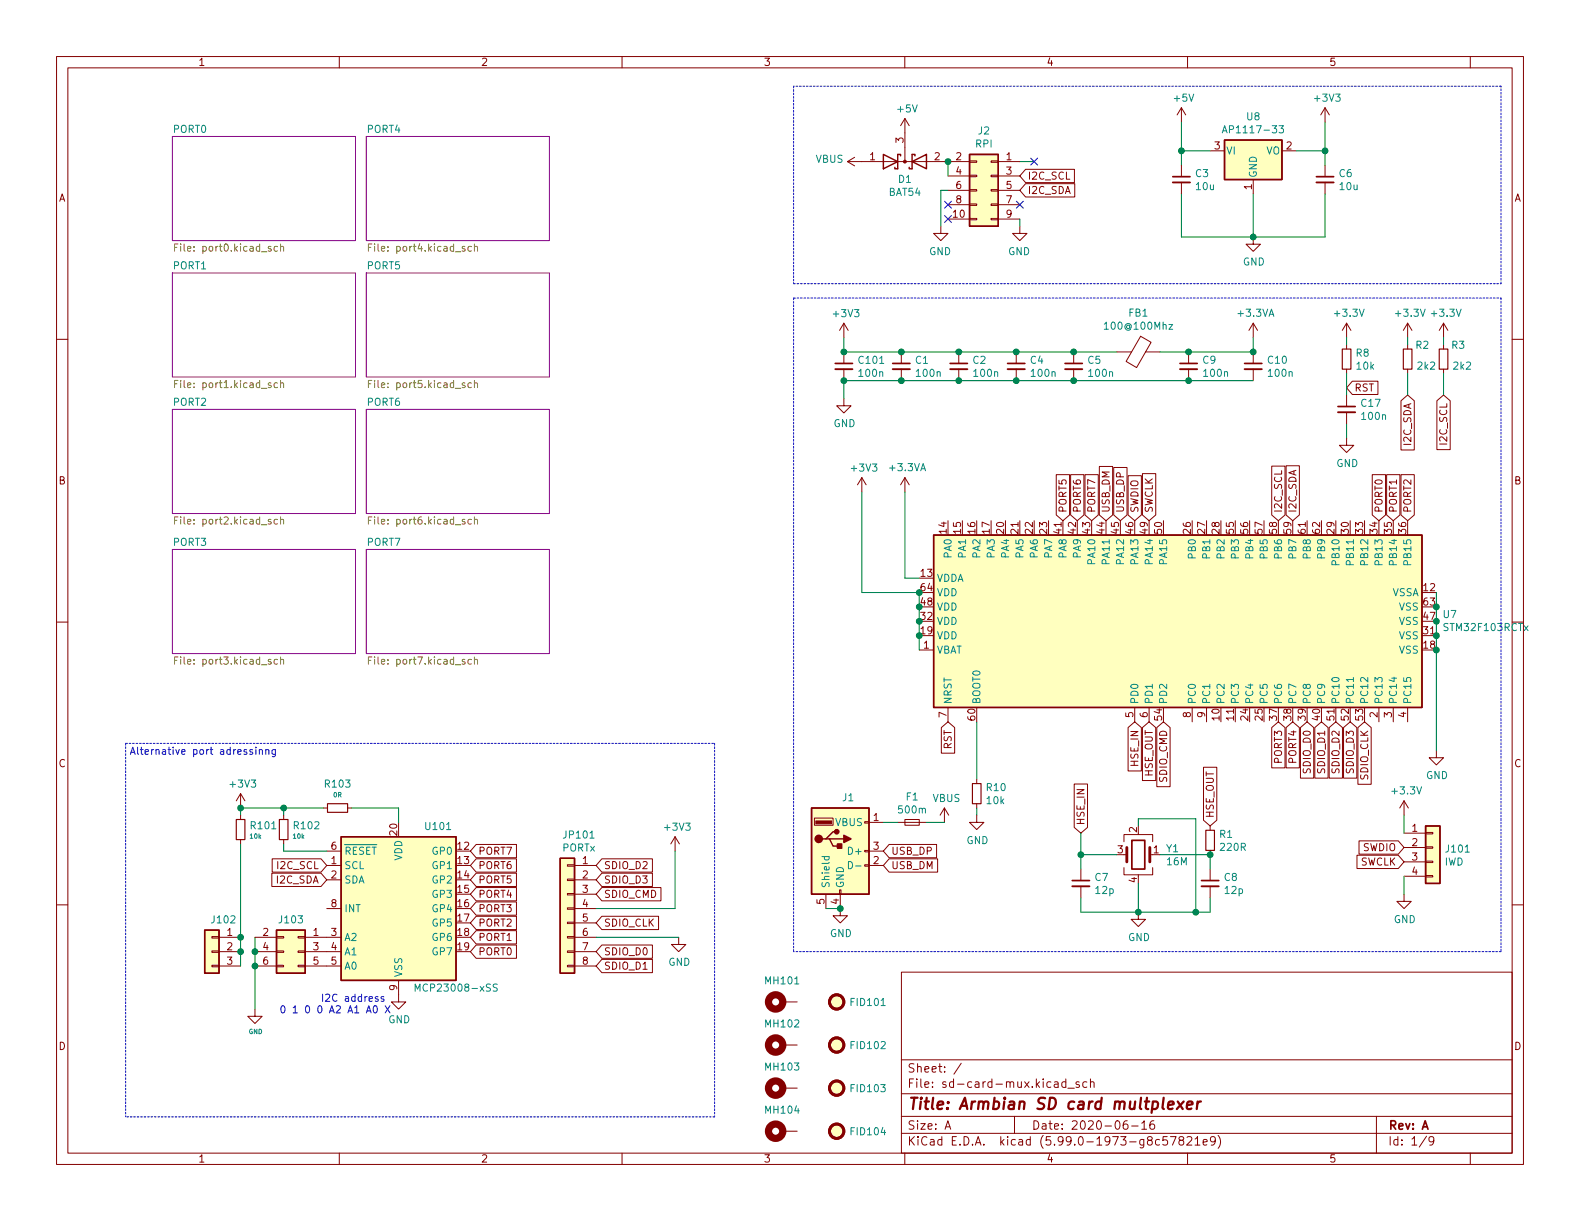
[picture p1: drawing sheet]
<svg xmlns="http://www.w3.org/2000/svg" width="279mm" height="216mm" viewBox="0 0 279 216" stroke-linecap="round" stroke-linejoin="round" font-family="sans-serif">
<g fill="none" stroke="#840000" stroke-width=".18">
<path d="M10 10h259.4v195.9h-259.4zM12 12h255.4v191.9h-255.4zM60 10v2M110 10v2M160 10v2M208.9 19.1l-.7 1.2M208.9 19.1v2.5M208.9 19.1l.8 1.2M210 10v2M234.3 19.1l-.7 1.2M234.3 19.1v2.5M234.3 19.1l.8 1.2"/>
<path d="M260 10v2M149.9 28.6h21.5M149.9 28.6l1.2 .7M151.1 27.8l-1.2 .8M160 21v7.6M160 21l-.7 1.2M160 21l.8 1.2M167.6 38.7h3.8M167.6 31.1h3.8M167.6 33.7h3.8M167.6 36.2h3.8M171.4 38.6h1.3v.3h-1.3z"/>
<path d="M171.4 36.1h1.3v.2h-1.3zM171.4 31h1.3v.2h-1.3zM171.4 28.4h1.3v.3h-1.3zM171.4 33.5h1.3v.3h-1.3zM175.3 38.6h1.2v.3h-1.2zM175.3 36.1h1.2v.2h-1.2zM175.3 31h1.2v.2h-1.2zM175.3 28.4h1.2v.3h-1.2zM175.3 33.5h1.2v.3h-1.2zM176.5 28.6h3.8M176.5 38.7h3.8M176.5 31.1h3.8"/>
<path d="M176.5 33.7h3.8M176.5 36.2h3.8M181.4 32.5h8.7v2.3h-8.7l-1.1-1.1zM181.4 29.9h8.6v2.4h-8.6l-1.1-1.2zM208.9 29.2v2M208.9 32.3v2M214 26.7h2.5M221.6 31.8v2.5M226.7 26.7h2.5M234.3 29.2v2M234.3 32.3v2M10 60h2"/>
<path d="M149.2 57.2v2.5M149.2 57.2l-.7 1.2M149.2 57.2l.8 1.2M166.4 40v1.3h-1.3l1.3 1.2 1.2-1.2h-1.2M180.3 40v1.3h-1.2l1.2 1.2 1.3-1.2h-1.3M201.7 59.5l1.9 1-2.6 4.5-1.9-1.1zM221.6 41.9v1.3h1.3l-1.3 1.3-1.3-1.3h1.3M221.6 57.2l-.7 1.2M221.6 57.2v2.5M221.6 57.2l.8 1.2M238.1 57.2l-.7 1.2M238.1 57.2v2.5"/>
<path d="M238.1 57.2l.8 1.2M248.9 57.2l-.7 1.2M248.9 57.2v2.5M248.9 57.2l.8 1.2M255.3 57.2l-.8 1.2M255.3 57.2v2.5M255.3 57.2l.7 1.2M267.4 60h2M149.2 70.5v1.3h1.3l-1.3 1.2-1.2-1.2h1.2M149.2 62.2v2.1M149.2 65.3v2M159.4 62.2v2.1"/>
<path d="M159.4 65.3v2M169.5 62.2v2.1M169.5 65.3v2M179.7 62.2v2.1M179.7 65.3v2M189.9 62.2v2.1M189.9 65.3v2M197.5 62.2h2.6M202.6 62.2h2.5M210.2 62.2v2.1M210.2 65.3v2M221.6 62.2v2.1"/>
<path d="M221.6 65.3v2M238.1 77.5v1.2h1.3l-1.3 1.3-1.2-1.3h1.2M238.1 61v.7M238.1 65.3v.7M238.1 69.9v2M238.1 72.9v2M239.1 67.4h4.6v2.4h-4.6l-1-1.2zM247.7 70.9l1.2-1 1.2 1v8.7h-2.4zM248.9 61v.7M248.9 65.3v.7M254.1 70.9l1.2-1 1.1 1v8.6h-2.3zM255.3 61v.7"/>
<path d="M255.3 65.3v.7M152.4 84.5l-.8 1.2M152.4 84.5v2.5M152.4 84.5l.8 1.2M160 84.5l-.7 1.2M160 84.5v2.5M160 84.5l.8 1.2M180.3 92.1v2.5M186.8 83.9h2.3v7.2l-1.1 1-1.2-1zM188 92.1v2.5M189.3 83.9h2.4v7.2l-1.2 1-1.2-1zM191.9 83.9h2.3v7.2l-1.2 1-1.1-1z"/>
<path d="M194.4 82.5h2.4v8.6l-1.2 1-1.2-1zM196.9 82.7h2.4v8.4l-1.2 1-1.2-1zM199.5 84.1h2.3v7l-1.1 1-1.2-1zM202 83.8h2.4v7.3l-1.2 1-1.2-1zM224.9 82.4h2.3v8.7l-1.1 1-1.2-1zM227.4 82.4h2.4v8.7l-1.2 1-1.2-1zM231.1 92.1v2.5M242.7 83.9h2.3v7.2l-1.2 1-1.1-1zM245.2 83.9h2.4v7.2l-1.2 1-1.2-1zM247.7 83.9h2.4v7.2l-1.2 1-1.2-1zM10 110h2M162.6 114.9h2.5"/>
<path d="M251.5 112.4h2.5M166.5 128.7l1.1-1.1 1.2 1.1v4.5h-2.3zM167.6 125.1v2.5M172.7 137.8v.8M190 138.6h2.3v7.7l-1.2 1-1.1-1zM199.5 128.7l1.2-1.1 1.1 1.1v7.6h-2.3zM200.7 125.1v2.5M202 128.7l1.2-1.1 1.2 1.1v9.3h-2.4zM203.2 125.1v2.5M204.6 128.7l1.1-1.1 1.2 1.1v10.4h-2.3zM210.8 125.1v2.5M212.8 135.7h2.4v9.3l-1.2 1.1-1.2-1.1z"/>
<path d="M213.4 125.1v2.5M218.4 125.1v2.5M224.9 128.7l1.2-1.1 1.1 1.1v7.1h-2.3zM227.4 128.7l1.2-1.1 1.2 1.1v7.1h-2.4zM230 128.7l1.1-1.1 1.2 1.1v8.9h-2.3zM232.5 128.7l1.2-1.1 1.2 1.1v8.9h-2.4zM235 128.7l1.2-1.1 1.2 1.1v8.9h-2.4zM236.2 125.1v2.5M237.6 128.7l1.2-1.1 1.1 1.1v8.9h-2.3zM240.1 128.7l1.2-1.1 1.2 1.1v10h-2.4zM243.8 125.1v2.5M246.4 125.1v2.5"/>
<path d="M248.9 125.1v2.5M254 132.7v1.3h1.3l-1.3 1.3-1.3-1.3h1.3M10 160h2M42.5 140.3v2.6M42.5 144.1v.8M42.5 148.5v.7M42.5 140.3l-.7 1.3M42.5 140.3l.8 1.3M48.1 154.4h8.7l1 1.2-1 1.2h-8.7zM48.1 151.9h8.7l1 1.1-1 1.2h-8.7zM50.2 144.1v.8M50.2 148.5v.7"/>
<path d="M57.1 142.9h.8M57.8 153h2.5M57.8 155.6h2.5M57.8 150.5h2.5M61.5 142.9h.7M84.2 149.3h7.1v2.4h-7.1l-1-1.2zM84.2 151.9h7.1v2.3h-7.1l-1-1.2zM84.2 156.9h7.1v2.4h-7.1l-1-1.2zM84.2 159.5h7.1v2.3h-7.1l-1-1.1zM84.2 154.4h7.1v2.4h-7.1l-1-1.2zM100.3 158h1.3v.2h-1.3zM100.3 155.4h1.3v.3h-1.3z"/>
<path d="M100.3 152.9h1.3v.3h-1.3zM101.6 153h3.8M101.6 155.6h3.8M101.6 158.1h3.8M106.4 154.4h9v2.4h-9l-1-1.2zM106.4 151.9h9v2.3h-9l-1-1.2zM106.4 156.9h10.5v2.4h-10.5l-1-1.2zM119.4 148l-.8 1.2M119.4 148v2.5M119.4 148l.7 1.2M144 144.7h3.3v1.2h-3.3zM146 158.1v2.6"/>
<path d="M148.5 157.4h.2v.7h-.2zM148.6 158.1v3.8h1.3l-1.3 1.3-1.3-1.3h1.3M152.9 152.9h.8v.3h-.8zM152.9 150.4h.8v.2h-.8zM152.9 145.3h.8v.2h-.8zM153.7 153h2.5M153.7 150.5h2.5M153.7 145.4h2.5M157.2 151.9h8.6v2.3h-8.6l-1-1.2zM157.2 149.3h8.4v2.4h-8.4l-1-1.2zM158.7 145.4h5.1M160 144.9h2.6v1h-2.6z"/>
<path d="M167 142.9l-.8 1.2M167 142.9v2.5M167 142.9l.8 1.2M172.7 144.1v1.3h1.3l-1.3 1.3-1.3-1.3h1.3M172.7 142.1v.8M191.1 153.7v2M191.1 156.7v2.1M198.8 153.4v1.3h5v-1.3M198.8 148.8v-1.2h5v1.2M198.8 151.1h.5M203.3 151.1h.5M214 146.1v.7"/>
<path d="M214 150.4v.7M214 153.7v2M214 156.7v2.1M240 151.2h7.3l1 1.2-1 1.2h-7.3zM240.3 148.7h7l1 1.2-1 1.1h-7zM248.3 158.1v1.3h1.3l-1.3 1.3-1.3-1.3h1.3M248.3 147.3h3.8M248.3 149.9h3.8M248.3 152.4h3.8M248.3 154.9h3.8M248.3 141.6l-.8 1.3M248.3 141.6v2.5"/>
<path d="M248.3 141.6l.7 1.3M252.1 154.8h1.3v.3h-1.3zM252.1 152.3h1.3v.2h-1.3zM252.1 147.2h1.3v.2h-1.3zM252.1 149.7h1.3v.3h-1.3zM267.4 160h2M37.5 170.7h1.2v.2h-1.2zM37.5 168.1h1.2v.3h-1.2zM37.5 165.6h1.2v.3h-1.2zM38.7 165.7h3.8M38.7 168.3h3.8M38.7 170.8h3.8"/>
<path d="M45.1 178.4v1.3h1.3l-1.3 1.3-1.3-1.3h1.3M45.1 165.7h3.8M45.1 168.3h3.8M45.1 170.8h3.8M48.9 170.7h1.3v.2h-1.3zM48.9 168.1h1.3v.3h-1.3zM48.9 165.6h1.3v.3h-1.3zM52.7 170.7h1.3v.2h-1.3zM52.7 168.1h1.3v.3h-1.3zM52.7 165.6h1.3v.3h-1.3zM54 165.7h6.3M54 168.3h6.3"/>
<path d="M54 170.8h6.3M57.8 160.7h2.5M70.5 173.4v3.8h1.3l-1.3 1.2-1.3-1.2h1.3M84.2 167.1h7.1v2.4h-7.1l-1-1.2zM84.2 162h7.1v2.4h-7.1l-1-1.2zM84.2 164.6h7.1v2.3h-7.1l-1-1.2zM100.3 165.6h1.3v.3h-1.3zM100.3 168.1h1.3v.3h-1.3zM100.3 170.7h1.3v.2h-1.3zM100.3 163.1h1.3v.2h-1.3zM100.3 160.5h1.3v.3h-1.3zM101.6 160.7h3.8"/>
<path d="M101.6 163.2h3.8M101.6 165.7h3.8M101.6 168.3h3.8M101.6 170.8h3.8M106.4 167.1h9v2.4h-9l-1-1.2zM106.4 169.6h9v2.4h-9l-1-1.2zM106.4 162h10.1v2.4h-10.1l-1-1.2zM120 165.7v1.3h1.3l-1.3 1.3-1.3-1.3h1.3M138.4 177.2h2.6M159.4 171.9h108v32h-108zM201.3 161.3v1.3h1.3l-1.3 1.2-1.3-1.2h1.3M138.4 192.4h2.6"/>
<path d="M138.4 184.8h2.6M159.4 197.4h108M159.4 193.4h108M159.4 187.4h108M167.1 199.7l.5-1.5 .5 1.5M167.3 199.2h.7M170 188l-1.3 1.9M179.4 197.4v3M186.5 191.4h.5l.1 .9M187.1 191.6l-.5 .1a.29 .29 0 0 0-.2 .3 .29 .29 0 0 0 .2 .3l.5-.1M188.5 191.4l-.5-.1-.2 .3v.4l.1 .2h.6M188.5 190.8v1.5"/>
<path d="M188.8 192.4h1.2M190.8 191.4l-.3-.1-.2 .2v.2l.5 .2v.3h-.5M192.2 191.4l-.4-.1-.3 .3v.4l.1 .2h.6M192.8 191.4l.2-.1 .4 .1 .1 .9M192.8 190.8v1.5M199.3 198.2a.59 .59 0 0 0-.7 .6v.6l.2 .2 .4 .1 .2-.2 .1-.5-.2-.2-.4-.1-.3 .3M200.1 199.1h1.2M201.9 198.6l.4-.4v1.5M201.9 199.7h.9M204 198.2a.59 .59 0 0 0-.7 .6v.6l.2 .2 .4 .1 .2-.2 .1-.5-.2-.2-.4-.1-.3 .3M243.4 197.4v6.5M60 203.9v2"/>
<path d="M110 203.9v2M138.4 200h2.6M159.4 200.4h108M160 203.9v2M205 201.5h-.4l-.3 .3v.4l.2 .2h.5M206.4 201h-.7l-.1 .7 .2-.2 .5 .1 .2 .2-.1 .5-.2 .2-.6-.2M207 201h1l-.7 1.5M208.8 201.6l-.3-.3v-.2l.3-.1h.4l.1 .3v.2l-.7 .2-.1 .2v.3l.3 .3h.2l.3-.3v-.4l-.3-.2M209.9 201.1l.6-.1 .2 .1 .1 .3-1 1.1h1M210 203.9v2M211.3 201.4l.5-.4v1.5M211.3 202.5h.9"/>
<path d="M212.8 202l.7-.2-.1-.3h-.4l-.2 .2v.7h.6M214.9 201.6l-.3 .3h-.3l-.3-.3 .2-.6h.4l.2 .1a.99 .99 0 0 1-.3 1.4h-.3M215.4 200.8a1.72 1.72 0 0 1 0 2.2M252.3 200.9l-1.3 1.9M253.5 201.6l-.2 .3-.5-.1-.1-.2 .1-.6h.5l.2 .1a.99 .99 0 0 1-.4 1.4h-.3M260 203.9v2"/>
</g>
<path d="M206.6 195.4l.9-.2v-.3l-.6-.1-.3 .3v.9l.2 .1 .6-.1M208.3 194.8l.8 1.3M209.3 194.8l-1.2 1.3M209.9 195.4l1-.2-.1-.3-.2-.1-.5 .1-.2 .9 .2 .3 .6-.1M211.8 194.8l-.2 1.3M212.4 194.8l-.4 .1-.3 .3" fill="none" stroke="#840000" stroke-width=".4"/>
<path d="M30.5 24.1h32.4v18.4h-32.4zM64.8 24.1h32.4v18.4h-32.4zM30.5 48.3h32.4v18.4h-32.4zM64.8 48.3h32.4v18.4h-32.4zM30.5 72.4h32.4v18.4h-32.4zM64.8 72.4h32.4v18.4h-32.4zM30.5 97.2h32.4v18.4h-32.4zM64.8 97.2h32.4v18.4h-32.4z" fill="none" stroke="#840084" stroke-width=".18"/>
<g fill="none" stroke="#848400" stroke-width=".18">
<path d="M30.9 43.7h.4M31.5 43.1h-.6v1.3M49.1 43.6h-.4l-.2 .2 .1 .6h.5M49.6 43.7l.2-.1h.3l.1 .8M49.6 43.1v1.3M65.2 43.7h.4M65.8 43.1h-.6v1.3M83.4 43.6h-.4l-.2 .2 .1 .6h.5M83.9 43.7l.2-.1h.3v.8M83.9 43.1v1.3M30.9 67.9h.4M31.5 67.3h-.6v1.2"/>
<path d="M49.1 67.8l-.4-.1-.2 .2 .1 .6h.5M49.6 67.8l.2-.1 .3 .1 .1 .7M49.6 67.3v1.2M65.2 67.9h.4M65.8 67.3h-.6v1.2M83.4 67.8l-.4-.1-.2 .2 .1 .6h.5M83.9 67.8l.2-.1 .3 .1v.7M83.9 67.3v1.2M30.9 92h.4M31.5 91.4h-.6v1.3M49.1 91.9l-.4-.1-.2 .3 .1 .5h.5M49.6 91.9l.2-.1 .3 .1 .1 .8"/>
<path d="M49.6 91.4v1.3M65.2 92h.4M65.8 91.4h-.6v1.3M83.4 91.9l-.4-.1-.2 .3 .1 .5h.5M83.9 91.9l.2-.1 .3 .1v.8M83.9 91.4v1.3M30.9 116.8h.4M31.5 116.2h-.6v1.2M49.1 116.6h-.4l-.2 .2 .1 .6h.5M49.6 116.7l.2-.1h.3l.1 .8M49.6 116.2v1.2M65.2 116.8h.4"/>
<path d="M65.8 116.2h-.6v1.2M83.4 116.6h-.4l-.2 .2 .1 .6h.5M83.9 116.7l.2-.1h.3v.8M83.9 116.2v1.2"/>
</g>
<path d="M207.4 32.3h3M232.8 32.3h3M147.7 65.3h3M157.9 65.3h3M168 65.3h3.1M178.2 65.3h3M188.3 65.3h3.1M208.7 65.3h3M220.1 65.3h3M236.6 72.9h3M189.6 156.7h3.1M212.5 156.7h3" fill="none" stroke="#840000" stroke-width=".33"/>
<g fill="none" stroke="#840000" stroke-width=".3">
<path d="M207.4 31.2h3M232.8 31.2h3M147.7 64.3h3M157.9 64.3h3M168 64.3h3.1M178.2 64.3h3M188.3 64.3h3.1M208.7 64.3h3M220.1 64.3h3M236.6 71.9h3M189.6 155.7h3.1M200.2 148.6h2.2v5.1h-2.2z"/>
<path d="M212.5 155.7h3"/>
</g>
<g fill="#ffffbf" stroke="#ffffbf" stroke-width=".18">
<path d="M171.4 27.3h5.1v12.7h-5.1z"/>
<path d="M216.5 24.8h10.2v7h-10.2z"/>
<path d="M165.1 94.6h86.4v30.5h-86.4z"/>
<path d="M252.1 146.1h2.5v10.1h-2.5z"/>
<path d="M99.1 151.8h2.5v20.3h-2.5z"/>
<path d="M60.3 148h20.3v25.4h-20.3z"/>
<path d="M48.9 164.5h5.1v7.6h-5.1z"/>
<path d="M36.2 164.5h2.5v7.6h-2.5z"/>
<path d="M143.5 142.9h10.2v15.2h-10.2z"/>
<circle cx="148" cy="184.8" r="1.27"/>
<circle cx="148" cy="177.2" r="1.27"/>
<circle cx="148" cy="192.4" r="1.27"/>
<circle cx="148" cy="200" r="1.27"/>
</g>
<g fill="none" stroke="#840000" stroke-width=".25">
<path d="M156.2 27.3l2.5 1.3-2.5 1.2zM159.3 27.6v-.3h-.6v2.5h-.5v-.2M161.3 28.6l2.5-1.3v2.5zM161.8 27.6v-.3h-.5v2.5h-.5v-.2M171.4 27.3h5.1v12.7h-5.1zM216.5 24.8h10.2v7h-10.2zM165.1 94.6h86.4v30.5h-86.4zM60.3 148h20.3v25.4h-20.3zM99.1 151.8h2.5v20.3h-2.5zM143.5 142.9h10.2v15.2h-10.2zM146 148.3h.7l.6 1.3h1.3M146.7 148.3h2.5"/>
<path d="M148 147.1h-.7l-1.3 1.2h-.6M252.1 146.1h2.5v10.1h-2.5zM36.2 164.5h2.5v7.6h-2.5zM48.9 164.5h5.1v7.6h-5.1z"/>
</g>
<path d="M237.4 61.7h1.5v3.6h-1.5zM248.2 61.7h1.5v3.6h-1.5zM254.5 61.7h1.5v3.6h-1.5zM172 138.6h1.5v3.5h-1.5zM41.8 144.9h1.5v3.6h-1.5zM49.4 144.9h1.5v3.6h-1.5zM57.9 142.1h3.6v1.5h-3.6zM213.2 146.8h1.6v3.6h-1.6z" fill="none" stroke="#840000" stroke-width=".2"/>
<g fill="none" stroke="#008484" stroke-width=".18">
<path d="M216.1 23.5l.5-1.3 .4 1.3M216.3 23.1h.6M226.2 22.2h.8l-.5 .5 .4 .1v.6l-.2 .1-.5-.1M195.3 57.3l.3-.3v1.2M195.3 58.2h.7M206.7 57.4h.7l-.7 .8h.7M239.3 119.8v.7M145.4 151.5h1.2M145.8 151.5v.3l.2 .3 .6-.2v-.4M150 152.3a.64 .64 0 0 1 .8 .7 .64 .64 0 0 1-.8 .6zM151.3 153.1h1M73.4 175.3v-1.3l.4 .9 .5-.9v1.3"/>
<path d="M87.9 174.1l-.5-.1-.1 .1v.4l.5 .2 .1 .3-.2 .3-.5-.1"/>
</g>
<g fill="none" stroke="#840000" stroke-width="1.3">
<circle cx="137.2" cy="177.2" r="1.27"/>
<circle cx="137.2" cy="192.4" r="1.27"/>
<circle cx="137.2" cy="184.8" r="1.27"/>
<circle cx="137.2" cy="200" r="1.27"/>
</g>
<g fill="none" stroke="#840000" stroke-width=".51">
<path d="M199.3 149.9v2.5M203.3 149.9v2.5"/>
<circle cx="148" cy="177.2" r="1.27"/>
<circle cx="148" cy="192.4" r="1.27"/>
<circle cx="148" cy="184.8" r="1.27"/>
<circle cx="148" cy="200" r="1.27"/>
</g>
<g fill="#840000" stroke="#840000" stroke-width=".25">
<path d="M148.1 149.2h.7v.8h-.7z"/>
<path d="M149.2 147.7l1.3 .6-1.3 .7z"/>
<circle cx="144.8" cy="148.3" r=".63"/>
<circle cx="148" cy="147.1" r=".38"/>
</g>
<g fill="#840000" stroke="#840000" stroke-width=".18">
<path d="M144.3 145.2h2.8v.5h-2.8z"/>
<circle cx="160" cy="28.6" r=".25"/>
</g>
<g fill="none" stroke="#0000bf" stroke-width=".18">
<path d="M44.6 132.6l-.3-.1-.1 .2v.2l.4 .1v.3h-.4M45.3 132.1v.1M45.3 132.5v.9M45.9 132.7l.1-.2 .3 .1 .1 .8M45.9 132.5v.9M47 132.7l.2-.2 .3 .1v.8M47 132.5v.9M48.7 132.5v1.1l-.2 .2-.3-.1M48.7 132.6l-.4-.1-.2 .3 .1 .5h.5M49.8 178l.2-.2a.68 .68 0 0 1 .4 .7 .68 .68 0 0 1-.4 .6l-.2-.1-.1-.4zM51.8 178.2l.4-.4v1.3M51.8 179.1h.8"/>
<path d="M57 175.8v1.3M57.6 175.9l.5-.1 .2 .4-.8 .9h.8"/>
</g>
<path d="M140.3 15.2v35M265.4 15.2h-125.1M140.3 52.7h125.1M140.3 50.2h125.1M140.3 52.7v115.6M265.4 52.7v115.6M265.4 50.2v-35M22.2 131.4v66.1M22.2 131.4h104.2M126.4 131.4v66.1M265.4 168.3h-125.1M126.4 197.5h-104.2" fill="none" stroke="#0000bf" stroke-width=".18" stroke-dasharray=".3 .3"/>
<g fill="none" stroke="#008400" stroke-width=".18">
<path d="M167.6 33.7h-1.2v6.3M167.6 28.6v2.5M180.3 38.7v1.3M180.3 28.6h2.6M208.9 21.6v7.6M208.9 34.3v7.6h25.4v-7.6M208.9 26.7h5.1M221.6 34.3v7.6M229.2 26.7h5.1M234.3 21.6v7.6M149.2 59.7v2.5h48.3M221.6 59.7v2.5h-16.5"/>
<path d="M238.1 59.7v1.3M248.9 59.7v1.3M255.3 59.7v1.3M221.6 67.3h-72.4v3.2M238.1 66v3.9M238.1 74.9v2.6M248.9 66v3.9M255.3 66v3.9M152.4 87v17.8h10.2v10.1M160 87v15.2h2.6M254 104.8v27.9M172.7 127.6v10.2"/>
<path d="M42.5 149.2v21.6M50.2 142.9v1.2M50.2 149.2v1.3h7.6M57.1 142.9h-14.6v1.2M62.2 142.9h8.3v2.5M119.4 150.5v10.2h-14M156.2 145.4h2.5M163.8 145.4h3.2M172.7 142.9v1.2M191.1 158.8v2.5h22.9v-2.5M191.1 151.1h6.4M191.1 147.3v6.4"/>
<path d="M201.3 146.1v-1.3h10.2v16.5M201.3 156.2v5.1M205.1 151.1h8.9v2.6M248.3 144.1v3.2M248.3 154.9v3.2M45.1 165.7v12.7M105.4 165.7h14.6M146 160.7h2.6"/>
</g>
<path d="M167 35.6l1.2 1.2M167 38.1l1.2 1.2M168.2 35.6l-1.2 1.2M168.2 38.1l-1.2 1.2M179.7 35.6l1.2 1.2M180.9 35.6l-1.2 1.2M182.3 28l1.2 1.2M183.5 28l-1.2 1.2" fill="none" stroke="#000084" stroke-width=".18"/>
<g fill="#008400" stroke="#008400" stroke-width=".18">
<circle cx="189.9" cy="62.2" r=".51"/>
<circle cx="189.9" cy="67.3" r=".51"/>
<circle cx="210.2" cy="62.2" r=".51"/>
<circle cx="210.2" cy="67.3" r=".51"/>
<circle cx="208.9" cy="26.7" r=".51"/>
<circle cx="214" cy="151.1" r=".51"/>
<circle cx="211.5" cy="161.3" r=".51"/>
<circle cx="201.3" cy="161.3" r=".51"/>
<circle cx="254" cy="107.3" r=".51"/>
<circle cx="254" cy="109.9" r=".51"/>
<circle cx="254" cy="114.9" r=".51"/>
<circle cx="254" cy="112.4" r=".51"/>
<circle cx="234.3" cy="26.7" r=".51"/>
<circle cx="221.6" cy="41.9" r=".51"/>
<circle cx="221.6" cy="62.2" r=".51"/>
<circle cx="162.6" cy="104.8" r=".51"/>
<circle cx="162.6" cy="107.3" r=".51"/>
<circle cx="162.6" cy="109.9" r=".51"/>
<circle cx="162.6" cy="112.4" r=".51"/>
<circle cx="191.1" cy="151.1" r=".51"/>
<circle cx="45.1" cy="170.8" r=".51"/>
<circle cx="42.5" cy="142.9" r=".51"/>
<circle cx="50.2" cy="142.9" r=".51"/>
<circle cx="149.2" cy="62.2" r=".51"/>
<circle cx="149.2" cy="67.3" r=".51"/>
<circle cx="159.4" cy="62.2" r=".51"/>
<circle cx="169.5" cy="62.2" r=".51"/>
<circle cx="179.7" cy="62.2" r=".51"/>
<circle cx="159.4" cy="67.3" r=".51"/>
<circle cx="169.5" cy="67.3" r=".51"/>
<circle cx="179.7" cy="67.3" r=".51"/>
<circle cx="167.6" cy="28.6" r=".51"/>
<circle cx="42.5" cy="165.7" r=".51"/>
<circle cx="42.5" cy="168.3" r=".51"/>
<circle cx="45.1" cy="168.3" r=".51"/>
<circle cx="148.6" cy="160.7" r=".51"/>
</g>
<text font-size="2.8" fill="#840000" x="160.4" y="196.2">Title: Armbian SD card multplexer</text>
<g font-size="2.1" fill="#840000">
<text x="160.4" y="189.7">Sheet: /</text>
<text x="160.4" y="192.4">File: sd-card-mux.kicad_sch</text>
<text x="160.4" y="202.5">KiCad E.D.A. kicad (5.99.0-1973-g8c57821e9)</text>
<text x="160.4" y="199.7">Size: A</text>
<text x="182.4" y="199.7">Date: 2020-06-16</text>
<text x="245.4" y="199.7">Rev: A</text>
<text x="245.4" y="202.5">Id: 1/9</text>
</g>
<g font-size="1.8" fill="#840000">
<text x="35" y="11.6">1</text>
<text x="85" y="11.6">2</text>
<text x="135" y="11.6">3</text>
<text x="185" y="11.6">4</text>
<text x="235" y="11.6">5</text>
<text x="153.8" y="28.3">1</text>
<text x="159.8" y="25.3" transform="rotate(-90 159.8 25.3)">3</text>
<text x="165.2" y="28.3">2</text>
<text x="169.1" y="28.3">2</text>
<text x="177.9" y="28.3">1</text>
<text x="214.8" y="26.4">3</text>
<text x="227.5" y="26.4">2</text>
<text x="10.3" y="35.6">A</text>
<text x="169.1" y="30.9">4</text>
<text x="169.1" y="33.4">6</text>
<text x="169.1" y="35.9">8</text>
<text x="177.9" y="30.9">3</text>
<text x="177.9" y="33.4">5</text>
<text x="177.9" y="35.9">7</text>
<text x="181.7" y="34.3">I2C_SDA</text>
<text x="181.7" y="31.8">I2C_SCL</text>
<text x="221.4" y="33.5" transform="rotate(-90 221.4 33.5)">1</text>
<text x="267.7" y="35.6">A</text>
<text x="168.6" y="38.5">10</text>
<text x="177.9" y="38.5">9</text>
<text x="239.5" y="69.2">RST</text>
<text x="249.6" y="78.7" transform="rotate(-90 249.6 78.7)">I2C_SDA</text>
<text x="255.9" y="78.5" transform="rotate(-90 255.9 78.5)">I2C_SCL</text>
<text x="10.3" y="85.7">B</text>
<text x="267.7" y="85.7">B</text>
<text x="167.4" y="94.3" transform="rotate(-90 167.4 94.3)">14</text>
<text x="169.9" y="94.3" transform="rotate(-90 169.9 94.3)">15</text>
<text x="172.5" y="94.3" transform="rotate(-90 172.5 94.3)">16</text>
<text x="175" y="94.3" transform="rotate(-90 175 94.3)">17</text>
<text x="177.5" y="94.3" transform="rotate(-90 177.5 94.3)">20</text>
<text x="180.1" y="94.3" transform="rotate(-90 180.1 94.3)">21</text>
<text x="182.6" y="94.3" transform="rotate(-90 182.6 94.3)">22</text>
<text x="185.2" y="94.3" transform="rotate(-90 185.2 94.3)">23</text>
<text x="187.7" y="94.3" transform="rotate(-90 187.7 94.3)">41</text>
<text x="188.6" y="90.7" transform="rotate(-90 188.6 90.7)">PORT5</text>
<text x="190.2" y="94.3" transform="rotate(-90 190.2 94.3)">42</text>
<text x="191.1" y="90.7" transform="rotate(-90 191.1 90.7)">PORT6</text>
<text x="192.8" y="94.3" transform="rotate(-90 192.8 94.3)">43</text>
<text x="193.7" y="90.7" transform="rotate(-90 193.7 90.7)">PORT7</text>
<text x="195.3" y="94.3" transform="rotate(-90 195.3 94.3)">44</text>
<text x="196.2" y="90.7" transform="rotate(-90 196.2 90.7)">USB_DM</text>
<text x="197.9" y="94.3" transform="rotate(-90 197.9 94.3)">45</text>
<text x="198.8" y="90.7" transform="rotate(-90 198.8 90.7)">USB_DP</text>
<text x="200.4" y="94.3" transform="rotate(-90 200.4 94.3)">46</text>
<text x="201.3" y="90.7" transform="rotate(-90 201.3 90.7)">SWDIO</text>
<text x="202.9" y="94.3" transform="rotate(-90 202.9 94.3)">49</text>
<text x="203.8" y="90.7" transform="rotate(-90 203.8 90.7)">SWCLK</text>
<text x="205.5" y="94.3" transform="rotate(-90 205.5 94.3)">50</text>
<text x="210.6" y="94.3" transform="rotate(-90 210.6 94.3)">26</text>
<text x="213.1" y="94.3" transform="rotate(-90 213.1 94.3)">27</text>
<text x="215.6" y="94.3" transform="rotate(-90 215.6 94.3)">28</text>
<text x="218.2" y="94.3" transform="rotate(-90 218.2 94.3)">55</text>
<text x="220.7" y="94.3" transform="rotate(-90 220.7 94.3)">56</text>
<text x="223.3" y="94.3" transform="rotate(-90 223.3 94.3)">57</text>
<text x="225.8" y="94.3" transform="rotate(-90 225.8 94.3)">58</text>
<text x="226.7" y="90.7" transform="rotate(-90 226.7 90.7)">I2C_SCL</text>
<text x="228.3" y="94.3" transform="rotate(-90 228.3 94.3)">59</text>
<text x="229.2" y="90.7" transform="rotate(-90 229.2 90.7)">I2C_SDA</text>
<text x="230.9" y="94.3" transform="rotate(-90 230.9 94.3)">61</text>
<text x="233.4" y="94.3" transform="rotate(-90 233.4 94.3)">62</text>
<text x="236" y="94.3" transform="rotate(-90 236 94.3)">29</text>
<text x="238.5" y="94.3" transform="rotate(-90 238.5 94.3)">30</text>
<text x="241" y="94.3" transform="rotate(-90 241 94.3)">33</text>
<text x="243.6" y="94.3" transform="rotate(-90 243.6 94.3)">34</text>
<text x="244.5" y="90.7" transform="rotate(-90 244.5 90.7)">PORT0</text>
<text x="246.1" y="94.3" transform="rotate(-90 246.1 94.3)">35</text>
<text x="247" y="90.7" transform="rotate(-90 247 90.7)">PORT1</text>
<text x="248.7" y="94.3" transform="rotate(-90 248.7 94.3)">36</text>
<text x="249.6" y="90.7" transform="rotate(-90 249.6 90.7)">PORT2</text>
<text x="162.8" y="102">13</text>
<text x="162.8" y="107.1">48</text>
<text x="162.8" y="104.5">64</text>
<text x="251.7" y="107.1">63</text>
<text x="251.7" y="104.5">12</text>
<text x="162.8" y="112.1">19</text>
<text x="162.8" y="109.6">32</text>
<text x="251.7" y="112.1">31</text>
<text x="251.7" y="109.6">47</text>
<text x="163.3" y="114.7">1</text>
<text x="251.7" y="114.7">18</text>
<text x="167.4" y="126.9" transform="rotate(-90 167.4 126.9)">7</text>
<text x="172.5" y="127.3" transform="rotate(-90 172.5 127.3)">60</text>
<text x="200.4" y="126.9" transform="rotate(-90 200.4 126.9)">5</text>
<text x="202.9" y="126.9" transform="rotate(-90 202.9 126.9)">6</text>
<text x="205.5" y="127.3" transform="rotate(-90 205.5 127.3)">54</text>
<text x="210.6" y="126.9" transform="rotate(-90 210.6 126.9)">8</text>
<text x="213.1" y="126.9" transform="rotate(-90 213.1 126.9)">9</text>
<text x="215.6" y="127.3" transform="rotate(-90 215.6 127.3)">10</text>
<text x="218.2" y="127.3" transform="rotate(-90 218.2 127.3)">11</text>
<text x="220.7" y="127.3" transform="rotate(-90 220.7 127.3)">24</text>
<text x="223.3" y="127.3" transform="rotate(-90 223.3 127.3)">25</text>
<text x="225.8" y="127.3" transform="rotate(-90 225.8 127.3)">37</text>
<text x="228.3" y="127.3" transform="rotate(-90 228.3 127.3)">38</text>
<text x="230.9" y="127.3" transform="rotate(-90 230.9 127.3)">39</text>
<text x="233.4" y="127.3" transform="rotate(-90 233.4 127.3)">40</text>
<text x="236" y="127.3" transform="rotate(-90 236 127.3)">51</text>
<text x="238.5" y="127.3" transform="rotate(-90 238.5 127.3)">52</text>
<text x="241" y="127.3" transform="rotate(-90 241 127.3)">53</text>
<text x="243.6" y="126.9" transform="rotate(-90 243.6 126.9)">2</text>
<text x="246.1" y="126.9" transform="rotate(-90 246.1 126.9)">3</text>
<text x="248.7" y="126.9" transform="rotate(-90 248.7 126.9)">4</text>
<text x="10.3" y="135.6">C</text>
<text x="168.3" y="132.5" transform="rotate(-90 168.3 132.5)">RST</text>
<text x="201.3" y="135.4" transform="rotate(-90 201.3 135.4)">HSE_IN</text>
<text x="203.8" y="137.3" transform="rotate(-90 203.8 137.3)">HSE_OUT</text>
<text x="226.7" y="134.9" transform="rotate(-90 226.7 134.9)">PORT3</text>
<text x="229.2" y="134.9" transform="rotate(-90 229.2 134.9)">PORT4</text>
<text x="231.8" y="136.5" transform="rotate(-90 231.8 136.5)">SDIO_D0</text>
<text x="234.3" y="136.5" transform="rotate(-90 234.3 136.5)">SDIO_D1</text>
<text x="236.9" y="136.5" transform="rotate(-90 236.9 136.5)">SDIO_D2</text>
<text x="239.4" y="136.5" transform="rotate(-90 239.4 136.5)">SDIO_D3</text>
<text x="241.9" y="137.9" transform="rotate(-90 241.9 137.9)">SDIO_CLK</text>
<text x="267.7" y="135.6">C</text>
<text x="206.4" y="138.3" transform="rotate(-90 206.4 138.3)">SDIO_CMD</text>
<text x="70.2" y="147.7" transform="rotate(-90 70.2 147.7)">20</text>
<text x="154.4" y="145.2">1</text>
<text x="191.8" y="146" transform="rotate(-90 191.8 146)">HSE_IN</text>
<text x="201" y="147.2" transform="rotate(-90 201 147.2)">2</text>
<text x="214.6" y="144.7" transform="rotate(-90 214.6 144.7)">HSE_OUT</text>
<text x="249.7" y="147.1">1</text>
<text x="249.7" y="149.6">2</text>
<text x="49.2" y="153.7">I2C_SCL</text>
<text x="58.6" y="152.8">1</text>
<text x="58.6" y="155.3">2</text>
<text x="58.6" y="150.2">6</text>
<text x="80.9" y="150.2">12</text>
<text x="80.9" y="152.8">13</text>
<text x="80.9" y="155.3">14</text>
<text x="84.5" y="151.1">PORT7</text>
<text x="84.5" y="153.7">PORT6</text>
<text x="103" y="152.8">1</text>
<text x="103" y="155.3">2</text>
<text x="106.7" y="153.7">SDIO_D2</text>
<text x="154.4" y="152.8">2</text>
<text x="154.4" y="150.2">3</text>
<text x="157.5" y="153.7">USB_DM</text>
<text x="157.5" y="151.1">USB_DP</text>
<text x="197.6" y="150.9">3</text>
<text x="204" y="150.9">1</text>
<text x="240.5" y="153">SWCLK</text>
<text x="241" y="150.5">SWDIO</text>
<text x="249.7" y="152.1">3</text>
<text x="249.7" y="154.7">4</text>
<text x="49" y="156.2">I2C_SDA</text>
<text x="58.6" y="160.4">8</text>
<text x="80.9" y="157.9">15</text>
<text x="80.9" y="160.4">16</text>
<text x="84.5" y="158.8">PORT4</text>
<text x="84.5" y="161.3">PORT3</text>
<text x="84.5" y="156.2">PORT5</text>
<text x="103" y="157.9">3</text>
<text x="103" y="160.4">4</text>
<text x="106.7" y="156.2">SDIO_D3</text>
<text x="106.7" y="158.8">SDIO_CMD</text>
<text x="145.8" y="159.9" transform="rotate(-90 145.8 159.9)">5</text>
<text x="148.3" y="159.9" transform="rotate(-90 148.3 159.9)">4</text>
<text x="201" y="156.1" transform="rotate(-90 201 156.1)">4</text>
<text x="40.1" y="165.5">1</text>
<text x="46.5" y="165.5">2</text>
<text x="55.4" y="165.5">1</text>
<text x="58.6" y="165.5">3</text>
<text x="80.9" y="162.9">17</text>
<text x="80.9" y="165.5">18</text>
<text x="84.5" y="163.8">PORT2</text>
<text x="84.5" y="166.4">PORT1</text>
<text x="103" y="162.9">5</text>
<text x="103" y="165.5">6</text>
<text x="106.7" y="163.8">SDIO_CLK</text>
<text x="40.1" y="168">2</text>
<text x="40.1" y="170.6">3</text>
<text x="46.5" y="168">4</text>
<text x="46.5" y="170.6">6</text>
<text x="55.4" y="168">3</text>
<text x="55.4" y="170.6">5</text>
<text x="58.6" y="168">4</text>
<text x="58.6" y="170.6">5</text>
<text x="80.9" y="168">19</text>
<text x="84.5" y="168.9">PORT0</text>
<text x="103" y="168">7</text>
<text x="103" y="170.6">8</text>
<text x="106.7" y="168.9">SDIO_D0</text>
<text x="106.7" y="171.4">SDIO_D1</text>
<text x="70.2" y="175.1" transform="rotate(-90 70.2 175.1)">9</text>
<text x="10.3" y="185.7">D</text>
<text x="267.7" y="185.7">D</text>
<text x="35" y="205.6">1</text>
<text x="85" y="205.6">2</text>
<text x="135" y="205.6">3</text>
<text x="185" y="205.6">4</text>
<text x="235" y="205.6">5</text>
</g>
<g font-size="1.8" fill="#008484">
<text x="207.7" y="18">+5V</text>
<text x="232.6" y="18">+3V3</text>
<text x="30.6" y="23.5">PORT0</text>
<text x="64.9" y="23.5">PORT4</text>
<text x="158.8" y="19.9">+5V</text>
<text x="173" y="23.8">J2</text>
<text x="217.1" y="23.6">AP1117-33</text>
<text x="220.5" y="21.3">U8</text>
<text x="144.2" y="28.8">VBUS</text>
<text x="172.5" y="26.1">RPI</text>
<text x="216.8" y="27.3">VI</text>
<text x="223.9" y="27.3">VO</text>
<text x="157.2" y="34.6">BAT54</text>
<text x="158.9" y="32.3">D1</text>
<text x="211.4" y="31.3">C3</text>
<text x="211.6" y="33.6">10u</text>
<text x="222.2" y="31.5" transform="rotate(-90 222.2 31.5)">GND</text>
<text x="236.8" y="31.3">C6</text>
<text x="237" y="33.6">10u</text>
<text x="30.6" y="47.6">PORT1</text>
<text x="64.9" y="47.6">PORT5</text>
<text x="164.3" y="45.1">GND</text>
<text x="178.2" y="45.1">GND</text>
<text x="219.8" y="46.9">GND</text>
<text x="147.5" y="56.1">+3V3</text>
<text x="195.8" y="58.3">100@100Mhz</text>
<text x="199.6" y="56">FB1</text>
<text x="219" y="56">+3.3VA</text>
<text x="236.2" y="56">+3.3V</text>
<text x="247" y="56">+3.3V</text>
<text x="253.3" y="56">+3.3V</text>
<text x="152" y="64.3">C101</text>
<text x="161.9" y="64.3">C1</text>
<text x="172.1" y="64.3">C2</text>
<text x="182.2" y="64.3">C4</text>
<text x="192.4" y="64.3">C5</text>
<text x="212.7" y="64.3">C9</text>
<text x="224.3" y="64.3">C10</text>
<text x="239.8" y="63.1">R8</text>
<text x="240" y="65.4">10k</text>
<text x="250.4" y="61.7">R2</text>
<text x="250.7" y="65.3">2k2</text>
<text x="256.7" y="61.7">R3</text>
<text x="257.1" y="65.3">2k2</text>
<text x="30.6" y="71.7">PORT2</text>
<text x="64.9" y="71.7">PORT6</text>
<text x="152" y="66.6">100n</text>
<text x="162.2" y="66.6">100n</text>
<text x="172.3" y="66.6">100n</text>
<text x="182.5" y="66.6">100n</text>
<text x="192.6" y="66.6">100n</text>
<text x="213" y="66.6">100n</text>
<text x="224.4" y="66.6">100n</text>
<text x="240.8" y="71.9">C17</text>
<text x="147.4" y="75.5">GND</text>
<text x="240.9" y="74.2">100n</text>
<text x="150.7" y="83.4">+3V3</text>
<text x="157.4" y="83.3">+3.3VA</text>
<text x="236.3" y="82.6">GND</text>
<text x="30.6" y="96.5">PORT3</text>
<text x="64.9" y="96.5">PORT7</text>
<text x="168.3" y="98.6" transform="rotate(-90 168.3 98.6)">PA0</text>
<text x="170.8" y="98.6" transform="rotate(-90 170.8 98.6)">PA1</text>
<text x="173.4" y="98.6" transform="rotate(-90 173.4 98.6)">PA2</text>
<text x="175.9" y="98.6" transform="rotate(-90 175.9 98.6)">PA3</text>
<text x="178.4" y="98.6" transform="rotate(-90 178.4 98.6)">PA4</text>
<text x="181" y="98.6" transform="rotate(-90 181 98.6)">PA5</text>
<text x="183.5" y="98.6" transform="rotate(-90 183.5 98.6)">PA6</text>
<text x="186.1" y="98.6" transform="rotate(-90 186.1 98.6)">PA7</text>
<text x="188.6" y="98.6" transform="rotate(-90 188.6 98.6)">PA8</text>
<text x="191.1" y="98.6" transform="rotate(-90 191.1 98.6)">PA9</text>
<text x="193.7" y="99.5" transform="rotate(-90 193.7 99.5)">PA10</text>
<text x="196.2" y="99.5" transform="rotate(-90 196.2 99.5)">PA11</text>
<text x="198.8" y="99.5" transform="rotate(-90 198.8 99.5)">PA12</text>
<text x="201.3" y="99.5" transform="rotate(-90 201.3 99.5)">PA13</text>
<text x="203.8" y="99.5" transform="rotate(-90 203.8 99.5)">PA14</text>
<text x="206.4" y="99.5" transform="rotate(-90 206.4 99.5)">PA15</text>
<text x="211.5" y="98.6" transform="rotate(-90 211.5 98.6)">PB0</text>
<text x="214" y="98.6" transform="rotate(-90 214 98.6)">PB1</text>
<text x="216.5" y="98.6" transform="rotate(-90 216.5 98.6)">PB2</text>
<text x="219.1" y="98.6" transform="rotate(-90 219.1 98.6)">PB3</text>
<text x="221.6" y="98.6" transform="rotate(-90 221.6 98.6)">PB4</text>
<text x="224.2" y="98.6" transform="rotate(-90 224.2 98.6)">PB5</text>
<text x="226.7" y="98.6" transform="rotate(-90 226.7 98.6)">PB6</text>
<text x="229.2" y="98.6" transform="rotate(-90 229.2 98.6)">PB7</text>
<text x="231.8" y="98.6" transform="rotate(-90 231.8 98.6)">PB8</text>
<text x="234.3" y="98.6" transform="rotate(-90 234.3 98.6)">PB9</text>
<text x="236.9" y="99.5" transform="rotate(-90 236.9 99.5)">PB10</text>
<text x="239.4" y="99.5" transform="rotate(-90 239.4 99.5)">PB11</text>
<text x="241.9" y="99.5" transform="rotate(-90 241.9 99.5)">PB12</text>
<text x="244.5" y="99.5" transform="rotate(-90 244.5 99.5)">PB13</text>
<text x="247" y="99.5" transform="rotate(-90 247 99.5)">PB14</text>
<text x="249.6" y="99.5" transform="rotate(-90 249.6 99.5)">PB15</text>
<text x="165.6" y="107.9">VDD</text>
<text x="165.6" y="105.4">VDD</text>
<text x="165.6" y="102.9">VDDA</text>
<text x="246.1" y="105.4">VSSA</text>
<text x="247.4" y="107.9">VSS</text>
<text x="165.6" y="113">VDD</text>
<text x="165.6" y="110.5">VDD</text>
<text x="247.4" y="113">VSS</text>
<text x="247.4" y="110.5">VSS</text>
<text x="255.2" y="109.3">U7</text>
<text x="255.6" y="111.6">STM32F103RCTx</text>
<text x="165.6" y="115.6">VBAT</text>
<text x="247.4" y="115.6">VSS</text>
<text x="168.3" y="124.6" transform="rotate(-90 168.3 124.6)">NRST</text>
<text x="173.4" y="124.6" transform="rotate(-90 173.4 124.6)">BOOT0</text>
<text x="201.3" y="124.6" transform="rotate(-90 201.3 124.6)">PD0</text>
<text x="203.8" y="124.6" transform="rotate(-90 203.8 124.6)">PD1</text>
<text x="206.4" y="124.6" transform="rotate(-90 206.4 124.6)">PD2</text>
<text x="211.5" y="124.6" transform="rotate(-90 211.5 124.6)">PC0</text>
<text x="214" y="124.6" transform="rotate(-90 214 124.6)">PC1</text>
<text x="216.5" y="124.6" transform="rotate(-90 216.5 124.6)">PC2</text>
<text x="219.1" y="124.6" transform="rotate(-90 219.1 124.6)">PC3</text>
<text x="221.6" y="124.6" transform="rotate(-90 221.6 124.6)">PC4</text>
<text x="224.2" y="124.6" transform="rotate(-90 224.2 124.6)">PC5</text>
<text x="226.7" y="124.6" transform="rotate(-90 226.7 124.6)">PC6</text>
<text x="229.2" y="124.6" transform="rotate(-90 229.2 124.6)">PC7</text>
<text x="231.8" y="124.6" transform="rotate(-90 231.8 124.6)">PC8</text>
<text x="234.3" y="124.6" transform="rotate(-90 234.3 124.6)">PC9</text>
<text x="236.9" y="124.6" transform="rotate(-90 236.9 124.6)">PC10</text>
<text x="239.4" y="124.6" transform="rotate(-90 239.4 124.6)">PC11</text>
<text x="241.9" y="124.6" transform="rotate(-90 241.9 124.6)">PC12</text>
<text x="244.5" y="124.6" transform="rotate(-90 244.5 124.6)">PC13</text>
<text x="247" y="124.6" transform="rotate(-90 247 124.6)">PC14</text>
<text x="249.6" y="124.6" transform="rotate(-90 249.6 124.6)">PC15</text>
<text x="252.1" y="137.7">GND</text>
<text x="40.8" y="139.3">+3V3</text>
<text x="57.6" y="139.3">R103</text>
<text x="149" y="141.7">J1</text>
<text x="159" y="143.8">500m</text>
<text x="160.3" y="141.5">F1</text>
<text x="164.9" y="141.8">VBUS</text>
<text x="174.5" y="139.9">R10</text>
<text x="174.5" y="142.2">10k</text>
<text x="246.3" y="140.5">+3.3V</text>
<text x="44.5" y="146.6">R101</text>
<text x="52.1" y="146.6">R102</text>
<text x="75.4" y="146.8">U101</text>
<text x="99.8" y="148.3">JP101</text>
<text x="117.7" y="146.9">+3V3</text>
<text x="147.7" y="146">VBUS</text>
<text x="170.9" y="149.2">GND</text>
<text x="215.7" y="148.1">R1</text>
<text x="60.8" y="153.7">SCL</text>
<text x="60.8" y="151.1">RESET</text>
<text x="71.1" y="152.2" transform="rotate(-90 71.1 152.2)">VDD</text>
<text x="76.6" y="151.1">GP0</text>
<text x="76.6" y="153.7">GP1</text>
<text x="99.4" y="150.6">PORTx</text>
<text x="150.3" y="151.1">D+</text>
<text x="193.6" y="155.8">C7</text>
<text x="206.3" y="150.7">Y1</text>
<text x="206.4" y="153">16M</text>
<text x="215.9" y="150.4">220R</text>
<text x="216.5" y="155.8">C8</text>
<text x="255.4" y="153">IWD</text>
<text x="255.8" y="150.7">J101</text>
<text x="60.8" y="156.2">SDA</text>
<text x="60.8" y="161.3">INT</text>
<text x="76.6" y="156.2">GP2</text>
<text x="76.6" y="158.8">GP3</text>
<text x="76.6" y="161.3">GP4</text>
<text x="146.7" y="157.1" transform="rotate(-90 146.7 157.1)">Shield</text>
<text x="149.2" y="157.1" transform="rotate(-90 149.2 157.1)">GND</text>
<text x="193.8" y="158.1">12p</text>
<text x="216.7" y="158.1">12p</text>
<text x="37.5" y="163.3">J102</text>
<text x="49.5" y="163.3">J103</text>
<text x="60.8" y="166.4">A2</text>
<text x="76.6" y="163.8">GP5</text>
<text x="76.6" y="166.4">GP6</text>
<text x="146.7" y="165.7">GND</text>
<text x="199.5" y="166.4">GND</text>
<text x="246.4" y="163.2">GND</text>
<text x="60.8" y="168.9">A1</text>
<text x="60.8" y="171.4">A0</text>
<text x="71.1" y="172.8" transform="rotate(-90 71.1 172.8)">VSS</text>
<text x="76.6" y="168.9">GP7</text>
<text x="118.2" y="170.8">GND</text>
<text x="74.3" y="175.3">MCP23008-xSS</text>
<text x="135.5" y="174">MH101</text>
<text x="150.6" y="177.9">FID101</text>
<text x="68.6" y="180.9">GND</text>
<text x="135.5" y="181.7">MH102</text>
<text x="150.6" y="185.5">FID102</text>
<text x="135.5" y="189.3">MH103</text>
<text x="135.5" y="196.9">MH104</text>
<text x="150.6" y="193.1">FID103</text>
<text x="150.6" y="200.7">FID104</text>
</g>
<g font-size="1.8" fill="#848400">
<text x="31.7" y="44.5">File: port0.kicad_sch</text>
<text x="66" y="44.5">File: port4.kicad_sch</text>
<text x="31.7" y="68.6">File: port1.kicad_sch</text>
<text x="66" y="68.6">File: port5.kicad_sch</text>
<text x="31.7" y="92.7">File: port2.kicad_sch</text>
<text x="66" y="92.7">File: port6.kicad_sch</text>
<text x="31.7" y="117.5">File: port3.kicad_sch</text>
<text x="66" y="117.5">File: port7.kicad_sch</text>
</g>
<g font-size="1.8" fill="#0000bf">
<text x="22.9" y="133.4">Alternative port adressinng</text>
<text x="53.9" y="179.2">0 1 0 0 A2 A1 A0 X</text>
<text x="58.7" y="177.1">I2C address</text>
</g>
<g font-size="1.1" fill="#008484">
<text x="59" y="141">0R</text>
<text x="44.3" y="148.3">10k</text>
<text x="51.9" y="148.3">10k</text>
<text x="44" y="182.8">GND</text>
</g>
</svg>
